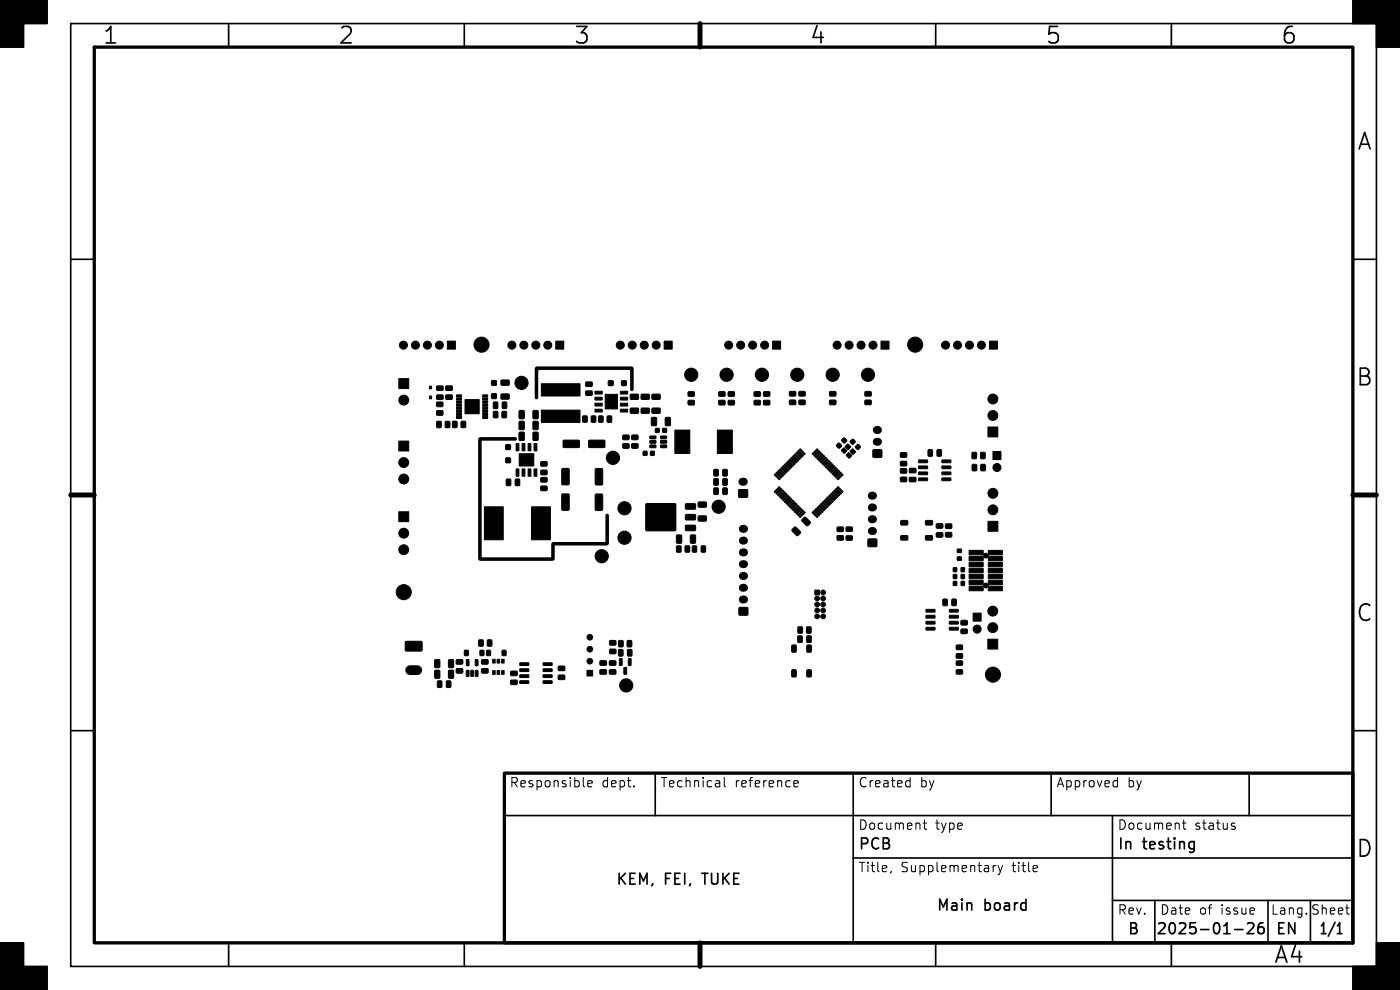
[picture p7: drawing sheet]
<svg xmlns="http://www.w3.org/2000/svg" width="297mm" height="210mm" viewBox="0 0 297 210" stroke-linecap="round" stroke-linejoin="round" font-family="sans-serif">
<g fill="none" stroke="#000" stroke-width=".35">
<path d="M15 5h277v200h-277zM48.5 5v5M98.5 5v5M148.5 5v5M198.5 5v5M248.5 5v5M15 55h5M287 55h5M15 105h5M287 105h5M15 155h5M287 155h5"/>
<path d="M107 173h180M139 164v9M181 164v36M223 164v9M236 173v27M252.7 178.5l.6 .1M253.3 178.5v1.9a.62 .62 0 0 1-.7 .4M253.3 179.9l-.6 .2M265 164v9M181 182h106M236 191h51M245 191v9"/>
<path d="M261.9 197.2h1.8M264.7 196l.3-.2 .8 .1a.62 .62 0 0 1 .1 .8l-1.3 1.4h1.4M268 195.8a.91 .91 0 0 0-1.1 .9v.9l.2 .3 .6 .2 .4-.3 .1-.7-.2-.4-.7-.1-.4 .5M269 191v9M278 191v9M283.7 198.1h1M283.7 196.4l.5-.6v2.3M48.5 200v5M98.5 200v5M148.5 200v5M198.5 200v5M248.5 200v5"/>
</g>
<path d="M20 10h267v190h-267zM107 164h180v36h-180z" fill="none" stroke="#000" stroke-width=".7"/>
<path d="M148.5 5v5M15 105h5M287 105h5M148.5 200v5" fill="none" stroke="#000" stroke-width="1.1"/>
<path d="M0 0h10v5h-5v5h-5zM287 0h10v10h-5v-5h-5zM0 200h5v5h5v5h-10zM292 200h5v10h-10v-5h5z" fill="#000" stroke="#000" stroke-width=".35"/>
<g fill="none" stroke="#000" stroke-width=".21">
<path d="M124.7 166.3l.9-.2-.1-.4-.5-.1-.3 .3 .1 .9h.7M134.5 166.7v.2M153.6 164.9v1.7l.3 .3M168.4 166.3l1-.2-.1-.4-.6-.1-.3 .3 .1 .9h.8M192.5 165.6l.6 .1M193.1 166.8l-.6 .1M193.1 164.9v2M195.8 174.6h.8M196.1 173.9v1.7l.1 .2 .4 .1M236.5 165.6l.6 .1M237.1 166.8l-.6 .1M237.1 164.9v2"/>
<path d="M250.8 174.6h.8M251.1 173.9v1.7l.1 .2 .4 .1M261.5 174.6l.5 .1M261.5 175.3l.5 .1 .1 .2-.3 .3h-.4M189.1 184.8l-.2 .4M210.7 183.6v1.3M211.3 183.6l-.4 .1-.2 .3M211.7 183.6l.5 1.3M212.2 184.9l-.2 .5-.3 .2M212.7 183.6l-.5 1.3M219.8 183.6l.2 .1 .1 .4-.9 .2M220 184.8l-.2 .1"/>
<path d="M285.5 192.6h.7M286 193.9h.2"/>
</g>
<g fill="#000" stroke="#000" stroke-width=".21">
<path d="M94.9 72.4h1.7v1.7h-1.7zM117.9 72.4h1.7v1.7h-1.7zM140.9 72.4h1.7v1.7h-1.7zM163.9 72.4h1.7v1.7h-1.7zM186.9 72.4h1.7v1.7h-1.7zM209.9 72.4h1.7v1.7h-1.7zM84.6 93.6h2.1v2.1h-2.1zM84.6 80.3h2.1v2.1h-2.1zM91.2 81.9h.3v.6h-.3zM91.2 84h.3v.6h-.3zM92.7 89.4l.7-.1 .2 .2v1l-.1 .2h-.6l-.3-.1zM92.7 83.8h1.2l.1 .2v.6l-.2 .2-1.1-.1-.1-.2z"/>
<path d="M92.7 81.9h1.2l.1 .2v.6l-.2 .2-1.1-.1-.1-.2zM92.7 85.3h1.1l.2 .2v.6l-.3 .2h-1l-.1-.3zM92.7 87.2l1.1-.1 .2 .2v.7l-.3 .1h-1l-.1-.2zM94.5 89.4l.7-.1 .2 .2 .1 1-.2 .2h-.6l-.3-.1zM94.6 83.8h1.2l.2 .2v.6l-.3 .1h-1l-.2-.2zM94.6 81.9h1.2l.2 .2v.6l-.3 .1h-1l-.2-.2zM96 89.4l.7-.1 .3 .2v1l-.2 .2h-.6l-.2-.1zM96.9 83.8h1v.4h-1zM96.9 84.4h1v.5h-1zM96.9 85.1h1v.4h-1zM96.9 85.7h1v.5h-1zM96.9 86.4h1v.4h-1z"/>
<path d="M96.9 87h1v.5h-1zM96.9 87.7h1v.4h-1zM96.9 88.3h1v.5h-1zM97.9 89.4l.7-.1 .2 .2v1l-.1 .2h-.7l-.2-.1zM98.7 84.8h3v3h-3zM102.4 88.3h1.1v.5h-1.1zM102.4 87.7h1.1v.4h-1.1zM102.4 87h1.1v.5h-1.1zM102.4 86.4h1.1v.4h-1.1zM102.4 85.7h1.1v.5h-1.1zM102.4 85.1h1.1v.4h-1.1zM102.4 84.4h1.1v.5h-1.1z"/>
<path d="M102.4 83.8h1.1v.4h-1.1zM104.3 83.6h1v.9h-1zM104.3 80.8h1v.9h-1zM104.7 87.3l.7-.1 .2 .2 .1 1-.2 .2h-.6l-.3-.1zM104.7 85.3l.7-.1 .2 .2v1l-.1 .3h-.6l-.3-.2zM106.5 87.3l.7-.1 .3 .2v1l-.2 .2h-.6l-.2-.1zM106.3 83.6h1.6l.2 .2-.1 .7-.2 .2h-1.4l-.1-.3zM106.3 80.7l1.6-.1 .2 .2-.1 .8-.2 .1h-1.4l-.1-.2zM106.6 85.3l.7-.1 .2 .2v1l-.1 .3h-.6l-.3-.2zM107.3 94.4h1v.9h-1zM107.3 97.2h1v.9h-1zM109.5 94.1h.6v1.5h-.6z"/>
<path d="M110.2 89.4h.8l.2 .1v1.4l-.1 .2-.8 .1-.2-.2zM110.2 87.1h.8l.2 .1v1.4l-.1 .2-.8 .1-.2-.2zM110.2 91.7h.8l.2 .1v1.4l-.1 .2-.8 .1-.2-.2zM110.1 96.3h3.1v2.6h-3.1zM110.8 94.1h.6v1.5h-.6zM112 94.1h.6v1.5h-.6zM113.1 89.4h.8l.3 .1v1.4l-.2 .2-.7 .1-.2-.2zM113.1 87.1h.8l.3 .1v1.4l-.2 .2-.7 .1-.2-.2zM113.1 91.7h.8l.3 .1v1.4l-.2 .2-.7 .1-.2-.2zM113.3 94.1h.6v1.5h-.6zM114.8 81.4h8.2v2.6h-8.2zM114.8 87h8.2v2.6h-8.2z"/>
<path d="M114.8 98l1.1-.1 .2 .2v.7l-.3 .1h-1l-.1-.2zM119.5 93.4h3.3l.1 .2v1.2l-.2 .2-3.1-.1-.2-.2zM123.6 88.3l.7-.1 .3 .1v1l-.2 .3h-.6l-.2-.2zM124.9 93.4h3.3l.1 .2v1.2l-.2 .2-3.1-.1-.2-.2zM125.5 88.3l.7-.1 .2 .1v1l-.1 .3h-.7l-.2-.2zM124.3 81.1l1.2-.1 .2 .3-.1 .5-.2 .2h-1l-.2-.2zM124.3 83l1.2-.1 .2 .3-.1 .5-.2 .2h-1l-.2-.2zM126.2 83h1.6v.6h-1.6zM126.2 84.3h1.6v.6h-1.6zM126.2 85.5h1.6v.6h-1.6zM126.2 86.8h1.6v.6h-1.6zM127 88.3l.7-.1 .2 .2 .1 1-.2 .2h-.6l-.2-.2z"/>
<path d="M128.4 83.6h2.6v3.1h-2.6zM128.8 88.3l.7-.1 .3 .2v1l-.2 .2h-.6l-.2-.2zM129.1 80.8h.9v1h-.9zM131.6 86.8h1.6v.6h-1.6zM131.6 85.5h1.6v.6h-1.6zM131.6 84.3h1.6v.6h-1.6zM131.6 83h1.6v.6h-1.6zM132.2 94.2l1.1-.1 .2 .2v.7l-.3 .1h-1l-.1-.2zM132.2 92.3h1.1l.2 .2v.6l-.3 .2h-1l-.1-.3zM131.9 80.8h.9v1h-.9zM133.8 86.6h1.5l.2 .2v.7l-.3 .2h-1.4l-.1-.3zM133.8 83.7l1.5-.1 .2 .2v.8l-.3 .1h-1.4l-.1-.2z"/>
<path d="M134.1 92.3h1.1l.2 .2v.6l-.3 .2h-1l-.1-.3zM134.1 94.2l1.1-.1 .2 .2v.7l-.3 .1h-1l-.1-.2zM136.1 86.6h1.5l.2 .2v.7l-.3 .2h-1.4l-.1-.3zM136.1 83.7l1.5-.1 .2 .2v.8l-.3 .1h-1.4l-.1-.2zM136.5 95.8h.7v.8h-.7zM138 95.8h.8v.8h-.8zM138.4 86.6h1.5l.2 .2v.7l-.3 .2h-1.4l-.1-.3zM138.4 83.7l1.5-.1 .2 .2v.8l-.3 .1h-1.4l-.1-.2zM137.9 92.5h1.2l.1 .5-1.3 .1zM137.9 93.5l1.2-.1 .1 .5-1.3 .1zM137.9 94.4h1.2l.1 .5-1.3 .1zM138.2 88.6l.9-.1 .2 .2v1.4l-.1 .2h-.8l-.2-.1z"/>
<path d="M139.1 90.9h.7v.8h-.7zM140.6 90.9h.8v.8h-.8zM140.2 94.4h1.2v.5l-1.2 .1zM140.2 93.5l1.2-.1v.5l-1.2 .1zM140.2 92.5h1.2v.5l-1.2 .1zM141.2 88.6l.8-.1 .2 .2 .1 1.4-.2 .2h-.7l-.3-.1zM143.2 91.2h3.1v5h-3.1zM146 85l1.2-.1 .1 .2v.7l-.2 .1h-1l-.2-.2zM146 83.1h1.2l.1 .2v.6l-.2 .2h-1l-.2-.3zM152.2 91.2h3.2v5h-3.2zM152.5 85l1.2-.1 .1 .2v.7l-.2 .1h-1l-.2-.2zM152.5 83.1h1.2l.1 .2v.6l-.2 .2h-1l-.2-.3z"/>
<path d="M154.5 85l1.2-.1 .1 .2v.7l-.2 .1h-1l-.2-.2zM154.5 83.1h1.2l.1 .2v.6l-.2 .2h-1l-.2-.3zM160 85l1.2-.1 .1 .2v.7l-.2 .1h-1l-.2-.2zM160 83.1h1.2l.1 .2v.6l-.2 .2h-1l-.2-.3zM162 85l1.2-.1 .1 .2v.7l-.2 .1h-1l-.2-.2zM162 83.1h1.2l.1 .2v.6l-.2 .2h-1l-.2-.3zM166.1 98.9l.2-.1 1 1.1-.3 .1zM166.4 98.5l.2-.1 1 1.1-.2 .1zM167.5 84.9h1.2l.1 .2v.6l-.2 .2-1-.1-.2-.2zM167.5 83.1l1.2-.1 .1 .3v.6l-.2 .1h-1l-.2-.2zM166.8 98.2l.2-.1 1 1.1-.2 .1zM167.2 97.7l1.1 1-.1 .2-1.1-1z"/>
<path d="M167.5 97.5l.2-.1 1 1-.2 .2zM167.8 97.1l.2-.1 1 1.1-.2 .1zM168.2 96.8l.2-.2 1 1.1-.2 .1zM169.5 84.9h1.2l.1 .2v.6l-.2 .2-1-.1-.2-.2zM169.5 83.1l1.2-.1 .1 .3v.6l-.2 .1h-1l-.2-.2zM168.6 96.3l1.1 1-.1 .2-1.1-1zM168.9 96l.2-.1 1 1.1-.2 .1zM169.2 95.7l.2-.1 1 1.1-.2 .1zM169.7 95.2l1.1 1-.1 .2-1.1-1zM172.3 96.2l1-1 .2 .1-1 1.1zM172.7 96.6l1-1 .2 .1-1 1.1zM174 95.9l.2 .3-1.1 .9-.1-.2z"/>
<path d="M173.4 97.3l1-1 .2 .1-1 1.1zM174.7 96.6l.2 .3-1.1 .9-.1-.2zM174.1 98l1-1 .2 .1-1 1.1zM174.4 98.3l1-.9 .2 .1-1 1.1zM174.8 98.7l1-1 .2 .1-1 1.1zM176 84.9h1.2l.2 .2-.1 .6-.2 .2h-1l-.1-.3zM176 83.1l1.2-.1 .2 .3-.1 .6-.2 .1h-1l-.1-.2zM175.1 99.1l1-1 .2 .1-.9 1.1zM176.5 98.4l.2 .2-1.1 1-.1-.2zM175.8 99.8l1-1 .3 .1-1 1.1zM177.2 99.1l.2 .2-1.1 1-.1-.2zM176.6 100.5l.9-1 .3 .1-1 1.1z"/>
<path d="M176.9 100.8l1-1 .2 .1-1 1.1zM177.5 94.4l.6-.4 .4 .6-.6 .5-.4-.5zM179 95l.7 .6-.6 .6-.6-.6zM178.6 93.3l.6-.4 .4 .6-.6 .5-.5-.5zM179.3 94.7l.6-.5 .6 .6-.6 .6zM180 96l.7 .6-.6 .6-.6-.6zM180.8 93.2h.3l.4 .5-.6 .6-.6-.6zM180.8 95.2l.7 .6-.5 .6-.7-.6zM181.9 94.3h.3l.4 .5-.6 .6-.6-.6zM183.5 84.9h1.2l.2 .2-.1 .6-.2 .2h-1l-.1-.3zM183.5 83.1l1.2-.1 .2 .3-.1 .6-.2 .1h-1l-.1-.2zM185.2 95.4h1.8v1.6h-1.8z"/>
<path d="M191.1 99.4h1.1l.2 .2v.6l-.3 .2h-1l-.1-.3zM191.1 96.1l1.1-.1 .2 .3v.6l-.3 .1h-1l-.1-.2zM191.1 97.9l1.1-.1 .2 .3v.6l-.3 .2-1-.1-.1-.2zM193 99.4l1.2-.1 .1 .3v.6l-.2 .1h-1.1l-.1-.2zM194.9 97.6h1.8l.1 .5-1.9 .1zM194.9 98.9l1.8-.1 .1 .5-1.9 .1zM196.9 95.4h.7l.2 .1 .1 1.1-.2 .2h-.6l-.2-.1zM198.8 95.4h.7l.2 .1 .1 1.1-.2 .2h-.6l-.2-.1zM199.8 98.9l1.8-.1 .1 .5-1.8 .1zM199.8 97.6h1.8l.1 .5-1.8 .1zM206.3 98.6l.7-.1 .2 .1v1l-.1 .3h-.6l-.3-.2zM206.2 96l.8-.1 .2 .2v1l-.2 .2h-.6l-.2-.1z"/>
<path d="M208.1 98.6l.7-.1 .2 .1 .1 1-.2 .3h-.6l-.2-.2zM208.1 96l.7-.1 .2 .2v1l-.1 .2h-.7l-.2-.1zM209.6 90.6h2.1v2.1h-2.1zM210.7 95.8h1.7v1.7h-1.7zM84.6 108.6h2.1v2.1h-2.1zM102.8 107.5h4v7h-4zM107.4 101.7l.7-.1 .3 .1v1.1l-.2 .2h-.6l-.2-.1zM109.3 101.7l.7-.1 .3 .1v1.1l-.2 .2h-.6l-.2-.1zM109.5 99.5h.6v1.5h-.6zM110.8 99.5h.6v1.5h-.6zM112 99.5h.6v1.5h-.6zM112.8 107.5h4v7h-4z"/>
<path d="M113.3 99.5h.6v1.5h-.6zM114.8 99.8l1.1-.1 .2 .3v.6l-.3 .1h-1l-.1-.2zM114.8 103.2l1.1-.1 .2 .2v.7l-.3 .1h-1l-.1-.2zM114.8 101.3h1.1l.2 .2v.6l-.3 .2h-1l-.1-.3zM119.2 104.8h1.3l.2 .1 .1 3.1-.2 .2-1.2 .1-.2-.2zM119.2 99.4h1.3l.2 .1 .1 3.1-.2 .2-1.2 .1-.2-.2zM126.3 104.9l1.3-.1 .2 .1 .1 3.1-.2 .3h-1.2l-.2-.2zM126.3 99.5l1.3-.1 .2 .1 .1 3.1-.2 .3h-1.2l-.2-.2zM137.1 106.9h6.2v5.6h-6.2zM143.6 115.8h.7l.2 .1v1l-.1 .2-.7 .1-.2-.2zM143.6 113.5h.8l.2 .1v1.4l-.1 .2-.8 .1-.2-.2zM145.4 115.8h.7l.2 .1v1l-.1 .2-.6 .1-.3-.2z"/>
<path d="M146.5 113.5h.8l.3 .1v1.4l-.2 .2-.7 .1-.2-.2zM145.5 111.5l1.9-.1 .2 .2v.8l-.3 .2h-1.8l-.1-.3zM145.5 109.2l1.9-.1 .2 .3v.8l-.3 .1h-1.8l-.1-.2zM145.5 106.9h1.9l.2 .2v.8l-.3 .1h-1.8l-.1-.2zM146.9 115.8h.7l.2 .1v1l-.1 .2-.6 .1-.2-.2zM148.2 109.5l1.5-.1 .2 .3v.7l-.3 .2-1.4-.1-.1-.2zM148.2 106.5h1.5l.2 .2v.8l-.3 .1h-1.4l-.1-.2zM148.8 115.8h.7l.2 .1v1l-.2 .2-.5 .1-.3-.2zM151.5 99.6l.7-.1 .2 .2v1l-.1 .3h-.6l-.3-.2zM151.5 103.5h.7l.2 .1v1.1l-.1 .2h-.6l-.3-.1zM151.5 101.6l.7-.1 .2 .2v1l-.1 .2-.6 .1-.3-.2zM153.4 99.6l.7-.1 .2 .2v1l-.1 .3h-.6l-.3-.2z"/>
<path d="M153.4 103.5h.7l.2 .1v1.1l-.1 .2h-.6l-.3-.1zM153.4 101.6l.7-.1 .2 .2v1l-.1 .2-.6 .1-.3-.2zM156.7 103.9h1.9v1.6h-1.9zM164.3 100.6l.2-.1 1 1.1-.2 .1zM164.3 104.2l1-.9 .2 .1-1 1.1zM164.7 100.2l1.1 1-.1 .2-1.1-1zM164.6 104.6l1-1 .2 .1-.9 1.1zM165.1 99.8l1.1 1-.1 .2-1.1-1zM166 104l.2 .2-1.1 1-.1-.2zM165.3 99.6l.3-.1 .9 1.1-.2 .1zM166.3 104.3l.2 .2-1 1-.2-.2zM165.8 99.1l1.1 1-.1 .2-1.1-1z"/>
<path d="M166.7 104.7l.2 .2-1.1 1-.1-.2zM166.1 106l.9-1 .3 .1-1 1.1zM166.4 106.4l1-1 .2 .1-1 1.1zM166.8 106.7l1-1 .2 .1-1 1.1zM168.5 111.8h.4l.9 1v.3l-.6 .5h-.2l-1-1 .1-.3zM167.1 107.1l1-1 .2 .1-1 1.1zM168.5 106.4l.2 .3-1.1 .9-.1-.2zM167.8 107.8l1-1 .2 .1-1 1.1zM168.2 108.1l1-1 .2 .2-1 1zM168.5 108.5l1-1 .2 .1-1 1.1zM168.9 108.8l1-.9 .2 .1-1 1.1zM170.1 110.2l.5-.4 .3-.1 1 1v.2l-.5 .6h-.3l-1-.9z"/>
<path d="M169.2 109.2l1-1 .2 .1-1 1.1zM169.6 109.6l1-1 .2 .1-1 1.1zM172.3 108.7l.2-.1 1 1.1-.2 .1zM172.8 108.2l1.1 1-.1 .2-1.1-1zM173 108l.2-.1 1 1-.2 .2zM173.4 107.6l.2-.1 1 1.1-.2 .1zM173.8 107.1l1.1 1-.1 .2-1.1-.9zM174.1 106.9l.2-.1 1 1.1-.2 .1zM174.5 106.4l1.1 1-.1 .2-1.1-.9zM174.8 106.2l.2-.1 1 1.1-.2 .1zM175.2 105.7l1.1 1-.1 .2-1.1-1zM175.5 105.5l.2-.1 1 1.1-.2 .1z"/>
<path d="M175.8 105.1l.3-.1 1 1.1-.3 .1zM176.2 104.8l.2-.1 1 1.1-.2 .1zM176.7 104.3l1.1 1-.1 .2-1.1-1zM177 104l1.1 1-.1 .2-1.1-1zM177.3 101.2l1-1 .2 .1-1 1.1zM177.4 103.6l1.1 1-.1 .2-1.1-1zM177.6 111.8h1.2l.2 .2-.1 .6-.2 .2h-1l-.1-.3zM177.6 113.7l1.2-.1 .2 .2-.1 .7-.2 .1h-1l-.1-.2zM177.6 101.5l1-1 .2 .1-1 1.1zM177.7 103.3l1.1 .9-.1 .3-1.1-1zM179.5 111.8h1.2l.2 .2-.1 .6-.2 .1h-1l-.1-.2zM179.5 113.7h1.2l.2 .2-.1 .6-.2 .1h-1l-.1-.2z"/>
<path d="M184.2 114.4h1.8v1.5h-1.8zM191.1 110.5l1.4-.1 .1 .2v.6l-.2 .2h-1.2l-.1-.3zM191.1 113.7l1.4-.1 .1 .2v.6l-.2 .2h-1.2l-.1-.3zM191.1 101.3l1.1-.1 .2 .2v.7l-.3 .1h-1l-.1-.2zM193 101.3l1.2-.1 .1 .3v.6l-.2 .1h-1.1l-.1-.2zM194.9 100.2l1.8-.1 .1 .5-1.9 .1zM194.9 101.4h1.8l.1 .5-1.9 .1zM196.4 110.5l1.3-.1 .2 .2-.1 .6-.2 .2h-1.1l-.2-.3zM196.4 113.7l1.3-.1 .2 .2-.1 .6-.2 .2h-1.1l-.2-.3zM198.7 113h1.2l.1 .2v.6l-.2 .2h-1.1l-.1-.3zM198.7 111.1h1.2l.1 .2v.6l-.2 .2h-1.1l-.1-.3zM199.8 101.4h1.8l.1 .5-1.8 .1z"/>
<path d="M199.8 100.2l1.8-.1 .1 .5-1.8 .1zM200.6 113l1.2-.1 .1 .3v.6l-.2 .2-1-.1-.2-.2zM200.6 111.2l1.2-.1 .1 .3v.6l-.2 .1h-1l-.2-.2zM203.1 116.5h.8v.7h-.8zM203.1 118.2h.8v.6h-.8zM205.6 118.1l2.9-.1 .1 .9-2.9 .1zM205.6 116.8h2.9l.1 .8-2.9 .1zM209.6 110.6h2.1v2.1h-2.1zM209.7 118.1l2.9-.1v.9l-2.9 .1zM209.7 116.8h2.9v.8l-2.9 .1zM86 136.1h3.4l.2 .2-.1 1.7-.2 .1h-3.2l-.1-.2zM98.6 138h.7v1h-.7z"/>
<path d="M101.9 138h.7v1h-.7zM101.6 135.8l.7-.1 .2 .2v1l-.1 .2h-.6l-.3-.1zM103.3 138h.7v1h-.7zM103.4 135.8l.7-.1 .3 .2v1l-.2 .2h-.6l-.2-.1zM104.5 139.9h.5v.8l-.5-.1zM105.5 139.9h.5v.8l-.5-.1zM106.4 139.9h.5v.8l-.5-.1zM106.6 138h.7v1h-.7zM129.4 137.7h1.1l.2 .2v.6l-.3 .2h-1l-.1-.3zM129.4 135.9h1.1l.2 .2v.6l-.3 .2h-1l-.1-.3zM131.3 135.9l.7-.1 .2 .2v1l-.1 .2h-.7l-.2-.1zM131.4 139.7l.6 .1-.1 1.4-.5-.1z"/>
<path d="M131.3 137.8h.6l.3 .1v1.1l-.2 .2h-.6l-.2-.2zM133.1 135.9l.7-.1 .2 .2v1l-.1 .2h-.6l-.3-.1zM133.3 139.7l.6 .1-.1 1.4-.5-.1zM133.2 137.8h.6l.3 .1v1.1l-.2 .2h-.6l-.2-.2zM156.8 128.9h1.8v1.6h-1.8zM168 136.9l.7-.1 .2 .2v1.1l-.1 .2-.6 .1-.2-.2zM169.3 134.9h.7l.2 .1v1.1l-.1 .2h-.6l-.3-.1zM169.3 133l.7-.1 .3 .2v1l-.2 .2h-.6l-.2-.1zM171.2 136.9l.7-.1 .2 .2v1.1l-.1 .2-.6 .1-.2-.2zM171.1 133l.7-.1 .3 .2v1l-.2 .2h-.6l-.2-.1zM171.2 134.9h.7l.2 .1v1.1l-.1 .2h-.6l-.3-.1zM172.9 125.2h1v1h-1z"/>
<path d="M196.5 129.3h1.8l.1 .5h-1.9zM196.5 130.6l1.8-.1 .1 .5-1.9 .1zM196.5 131.8h1.8l.1 .5-1.9 .1zM196.5 133.1h1.8l.1 .5-1.9 .1zM200.1 127.1h.6l.3 .1v1.1l-.2 .2h-.6l-.2-.1zM201.4 133.1h1.8l.1 .5-1.8 .1zM201.4 131.8h1.8l.1 .5-1.8 .1zM201.4 130.6l1.8-.1 .1 .5-1.8 .1zM201.4 129.3h1.8l.1 .5h-1.8zM202.3 120.4h.6v.9h-.6zM202.3 121.9h.6v.8h-.6zM202.3 123.4h.6v.8h-.6z"/>
<path d="M202 127.1h.6l.3 .1v1.1l-.2 .2h-.6l-.2-.1zM203.9 120.4h.7v.9h-.7zM203.9 121.9h.7v.8h-.7zM203.9 123.4h.7v.8h-.7zM202.9 136.9l1.2-.1 .1 .3v.6l-.2 .1h-1l-.2-.2zM202.9 138.7l1.2-.1 .1 .3v.6l-.2 .2-1-.1-.2-.2zM203.9 131.7l1.2-.1 .1 .2v.7l-.2 .1h-1l-.2-.2zM203.9 133.5l1.2-.1 .1 .3v.6l-.2 .1h-1l-.2-.2zM205.6 124.4h2.9l.1 .9h-2.9zM205.6 123.1h2.9l.1 .9h-2.9zM205.6 121.9l2.9-.1 .1 .9-2.9 .1zM205.6 120.6h2.9l.1 .8-2.9 .1z"/>
<path d="M205.6 119.3h2.9l.1 .9h-2.9zM206.4 130.1h1.7v1.7h-1.7zM209.6 135.6h2.1v2.1h-2.1zM209.7 124.4h2.9v.9h-2.9zM209.7 123.1h2.9v.9h-2.9zM209.7 121.9l2.9-.1v.9l-2.9 .1zM209.7 120.6h2.9v.8l-2.9 .1zM209.7 119.3h2.9v.9h-2.9zM92.8 144.5l.7-.1 .2 .2 .1 1-.2 .2-.6 .1-.2-.2zM92.3 140l.8-.1 .2 .2v1.3l-.1 .2-.7 .1-.3-.2zM92.3 142.2h.8l.2 .1v1.4l-.1 .2h-.7l-.3-.2zM94.7 144.5l.7-.1 .2 .2 .1 1-.2 .2-.6 .1-.2-.2z"/>
<path d="M95.2 140l.8-.1 .2 .2 .1 1.3-.2 .2-.7 .1-.3-.2zM95.2 142.2h.8l.2 .1 .1 1.4-.2 .2h-.7l-.3-.2zM96.8 141.9l1.2-.1 .2 .3v.6l-.2 .1h-1.1l-.1-.2zM96.8 140l1.2-.1 .2 .3v.6l-.2 .1h-1.1l-.1-.2zM99 142.2l.5 .1-.1 1.2-.5-.1zM99 140h.5l-.1 1.2-.5-.1zM99.9 142.2l.6 .1-.1 1.2-.5-.1zM100.9 142.2l.5 .1-.1 1.2-.5-.1zM100.9 140h.5l-.1 1.2-.5-.1zM102.2 141.9l1.2-.1 .2 .3v.6l-.3 .1h-1l-.2-.2zM102.2 140l1.2-.1 .2 .3v.6l-.3 .1h-1l-.2-.2zM104.5 142.3h.5v.8l-.5-.1z"/>
<path d="M105.5 142.3h.5v.8l-.5-.1zM106.4 142.3h.5v.8l-.5-.1zM108.4 144.3h1.2l.2 .2-.1 .6-.2 .1h-1l-.2-.2zM108.4 142.4h1.2l.2 .2-.1 .6-.2 .1h-1l-.2-.2zM110.3 140.6h1.8l.1 .5-1.9 .1zM110.3 141.9h1.8l.1 .5h-1.9zM110.3 143.2l1.8-.1 .1 .5-1.9 .1zM110.3 144.4h1.8l.1 .5-1.9 .1zM115.2 144.4h1.9v.5l-1.8 .1zM115.2 143.2l1.9-.1v.5l-1.8 .1zM115.2 141.9h1.9v.5h-1.8zM115.2 140.6h1.9v.5l-1.8 .1z"/>
<path d="M118.5 141.4l1.2-.1 .1 .2v.6l-.2 .2h-1.1l-.1-.3zM118.5 143.3l1.2-.1 .1 .2v.6l-.2 .2h-1.1l-.1-.3zM124.5 142.2h1.2v1.2h-1.2zM127.3 140.2h1.2l.2 .2v.6l-.3 .1h-1l-.2-.2zM127.3 142.1h1.2l.2 .2v.6l-.3 .1h-1l-.2-.2zM129.3 140.2h1.2l.2 .2v.6l-.3 .1h-1l-.2-.2zM129.3 142.1h1.2l.2 .2v.6l-.3 .1h-1l-.2-.2zM132.4 141.6l.5 .1-.1 1.3h-.4zM168 142.1h.7l.2 .1v1.2l-.1 .2h-.6l-.2-.1zM171.2 142.1h.7l.2 .1v1.2l-.1 .2h-.6l-.2-.1zM202.9 142.1h1.2l.1 .2v.6l-.2 .1h-1l-.2-.2zM202.9 140.2h1.2l.1 .2v.6l-.2 .1h-1l-.2-.2z"/>
<circle cx="85.6" cy="73.2" r=".85"/>
<circle cx="88.1" cy="73.2" r=".85"/>
<circle cx="90.7" cy="73.2" r=".85"/>
<circle cx="93.2" cy="73.2" r=".85"/>
<circle cx="102.1" cy="73.1" r="1.6"/>
<circle cx="108.6" cy="73.2" r=".85"/>
<circle cx="111.1" cy="73.2" r=".85"/>
<circle cx="113.7" cy="73.2" r=".85"/>
<circle cx="116.2" cy="73.2" r=".85"/>
<circle cx="131.6" cy="73.2" r=".85"/>
<circle cx="134.1" cy="73.2" r=".85"/>
<circle cx="136.7" cy="73.2" r=".85"/>
<circle cx="139.2" cy="73.2" r=".85"/>
<circle cx="146.6" cy="79.5" r="1.4"/>
<circle cx="154.1" cy="79.5" r="1.4"/>
<circle cx="154.6" cy="73.2" r=".85"/>
<circle cx="157.1" cy="73.2" r=".85"/>
<circle cx="159.7" cy="73.2" r=".85"/>
<circle cx="161.6" cy="79.5" r="1.4"/>
<circle cx="162.2" cy="73.2" r=".85"/>
<circle cx="169.1" cy="79.5" r="1.4"/>
<circle cx="176.6" cy="79.5" r="1.4"/>
<circle cx="177.6" cy="73.2" r=".85"/>
<circle cx="180.1" cy="73.2" r=".85"/>
<circle cx="182.7" cy="73.2" r=".85"/>
<circle cx="184.1" cy="79.5" r="1.4"/>
<circle cx="185.2" cy="73.2" r=".85"/>
<circle cx="194.1" cy="73.1" r="1.6"/>
<circle cx="200.6" cy="73.2" r=".85"/>
<circle cx="203.1" cy="73.2" r=".85"/>
<circle cx="205.7" cy="73.2" r=".85"/>
<circle cx="208.2" cy="73.2" r=".85"/>
<circle cx="85.7" cy="98.1" r="1.05"/>
<circle cx="85.7" cy="84.9" r="1.05"/>
<circle cx="110.6" cy="81.2" r="1.4"/>
<circle cx="130" cy="97.1" r="1.4"/>
<circle cx="210.6" cy="84.6" r="1.05"/>
<circle cx="210.6" cy="88.1" r="1.05"/>
<circle cx="211.5" cy="99.2" r=".85"/>
<circle cx="85.7" cy="116.6" r="1.05"/>
<circle cx="85.7" cy="113.1" r="1.05"/>
<circle cx="85.7" cy="101.6" r="1.05"/>
<circle cx="127.7" cy="118" r="1.4"/>
<circle cx="132.5" cy="114.1" r="1.4"/>
<circle cx="132.5" cy="107.8" r="1.4"/>
<circle cx="152.5" cy="107.5" r="1.4"/>
<circle cx="209.1" cy="117.9" r=".51"/>
<circle cx="210.6" cy="108.1" r="1.05"/>
<circle cx="210.6" cy="104.6" r="1.05"/>
<circle cx="85.7" cy="125.6" r="1.6"/>
<circle cx="125.1" cy="137.7" r=".6"/>
<circle cx="125.1" cy="135.2" r=".6"/>
<circle cx="173.4" cy="128.2" r=".5"/>
<circle cx="173.4" cy="126.9" r=".5"/>
<circle cx="173.4" cy="129.5" r=".5"/>
<circle cx="173.4" cy="130.8" r=".5"/>
<circle cx="174.6" cy="129.5" r=".5"/>
<circle cx="174.6" cy="126.9" r=".5"/>
<circle cx="174.6" cy="128.2" r=".5"/>
<circle cx="174.6" cy="130.8" r=".5"/>
<circle cx="174.6" cy="125.7" r=".5"/>
<circle cx="207.3" cy="133.5" r=".85"/>
<circle cx="209.1" cy="124.2" r=".51"/>
<circle cx="210.6" cy="133.1" r="1.05"/>
<circle cx="210.6" cy="129.6" r="1.05"/>
<circle cx="125.1" cy="140.3" r=".6"/>
<circle cx="132.9" cy="145.4" r="1.4"/>
<circle cx="210.6" cy="143.1" r="1.6"/>
</g>
<g fill="none" stroke="#000" stroke-width="1.7">
<path d="M186 93.7h.3M186 91.2h.3M157.5 102.2h.3M157.6 119.7h.2M157.6 117.2h.2M157.6 114.7h.2M157.6 112.2h.2M184.9 112.6h.3M184.9 110.1h.3M184.9 107.6h.3M184.9 105.1h.3M157.6 127.2h.2"/>
<path d="M157.6 124.7h.2M157.6 122.2h.2"/>
</g>
<path d="M87 142.2h1.5" fill="none" stroke="#000" stroke-width="2.1"/>
<path d="M113.6 77.9l.3-.2 20.2 .1 .3 .4v4.4a.38 .38 0 0 1-.3 .4 .38 .38 0 0 1-.4-.4v-4.1h-19.5v5.8a.37 .37 0 0 1-.4 .4 .37 .37 0 0 1-.4-.4v-6.1zM101.6 92.9l.3-.2h7.4a.38 .38 0 0 1 .4 .4 .38 .38 0 0 1-.4 .4h-7.1v24.7h14.7v-2.7l.3-.5h11.2v-5.7a.38 .38 0 0 1 .4-.3 .38 .38 0 0 1 .4 .3v5.9l-.3 .5h-11.2v2.8l-.2 .3-.3 .2-15.5-.1-.3-.4v-25.3z" fill="#000"/>
<g font-size="4.9">
<text x="21.7" y="9.8">1</text>
<text x="71.7" y="9.8">2</text>
<text x="121.7" y="9.8">3</text>
<text x="171.7" y="9.8">4</text>
<text x="221.7" y="9.8">5</text>
<text x="271.7" y="9.8">6</text>
<text x="287.8" y="32.3">A</text>
<text x="287.6" y="82.3">B</text>
<text x="287.6" y="132.3">C</text>
<text x="287.6" y="182.3">D</text>
<text x="270.2" y="204.8">A4</text>
</g>
<g font-size="3.2">
<text x="182" y="180.7">PCB</text>
<text x="237" y="180.7">In</text>
<text x="242.5" y="180.7">testing</text>
<text x="130.5" y="188.2">KEM,</text>
<text x="141" y="188.2">FEI,</text>
<text x="149.5" y="188.2">TUKE</text>
<text x="198.5" y="193.7">Main</text>
<text x="208.7" y="193.7">board</text>
<text x="239.1" y="198.7">B</text>
<text x="245.1" y="198.7">2025-01-26</text>
<text x="270.5" y="198.7">EN</text>
<text x="279.6" y="198.7">1/1</text>
</g>
<g font-size="2.8">
<text x="108" y="167.3">Responsible</text>
<text x="127.6" y="167.3">dept.</text>
<text x="140" y="167.3">Technical</text>
<text x="155.8" y="167.3">reference</text>
<text x="182" y="167.3">Created</text>
<text x="195.1" y="167.3">by</text>
<text x="224" y="167.3">Approved</text>
<text x="239.1" y="167.3">by</text>
<text x="182" y="176.3">Document</text>
<text x="198.3" y="176.3">type</text>
<text x="237" y="176.3">Document</text>
<text x="253.3" y="176.3">status</text>
<text x="182" y="185.3">Title,</text>
<text x="191" y="185.3">Supplementary</text>
<text x="214.7" y="185.3">title</text>
<text x="237" y="194.3">Rev.</text>
<text x="246" y="194.3">Date</text>
<text x="254.3" y="194.3">of</text>
<text x="258.9" y="194.3">issue</text>
<text x="269.5" y="194.3">Lang. Sheet</text>
</g>
</svg>
